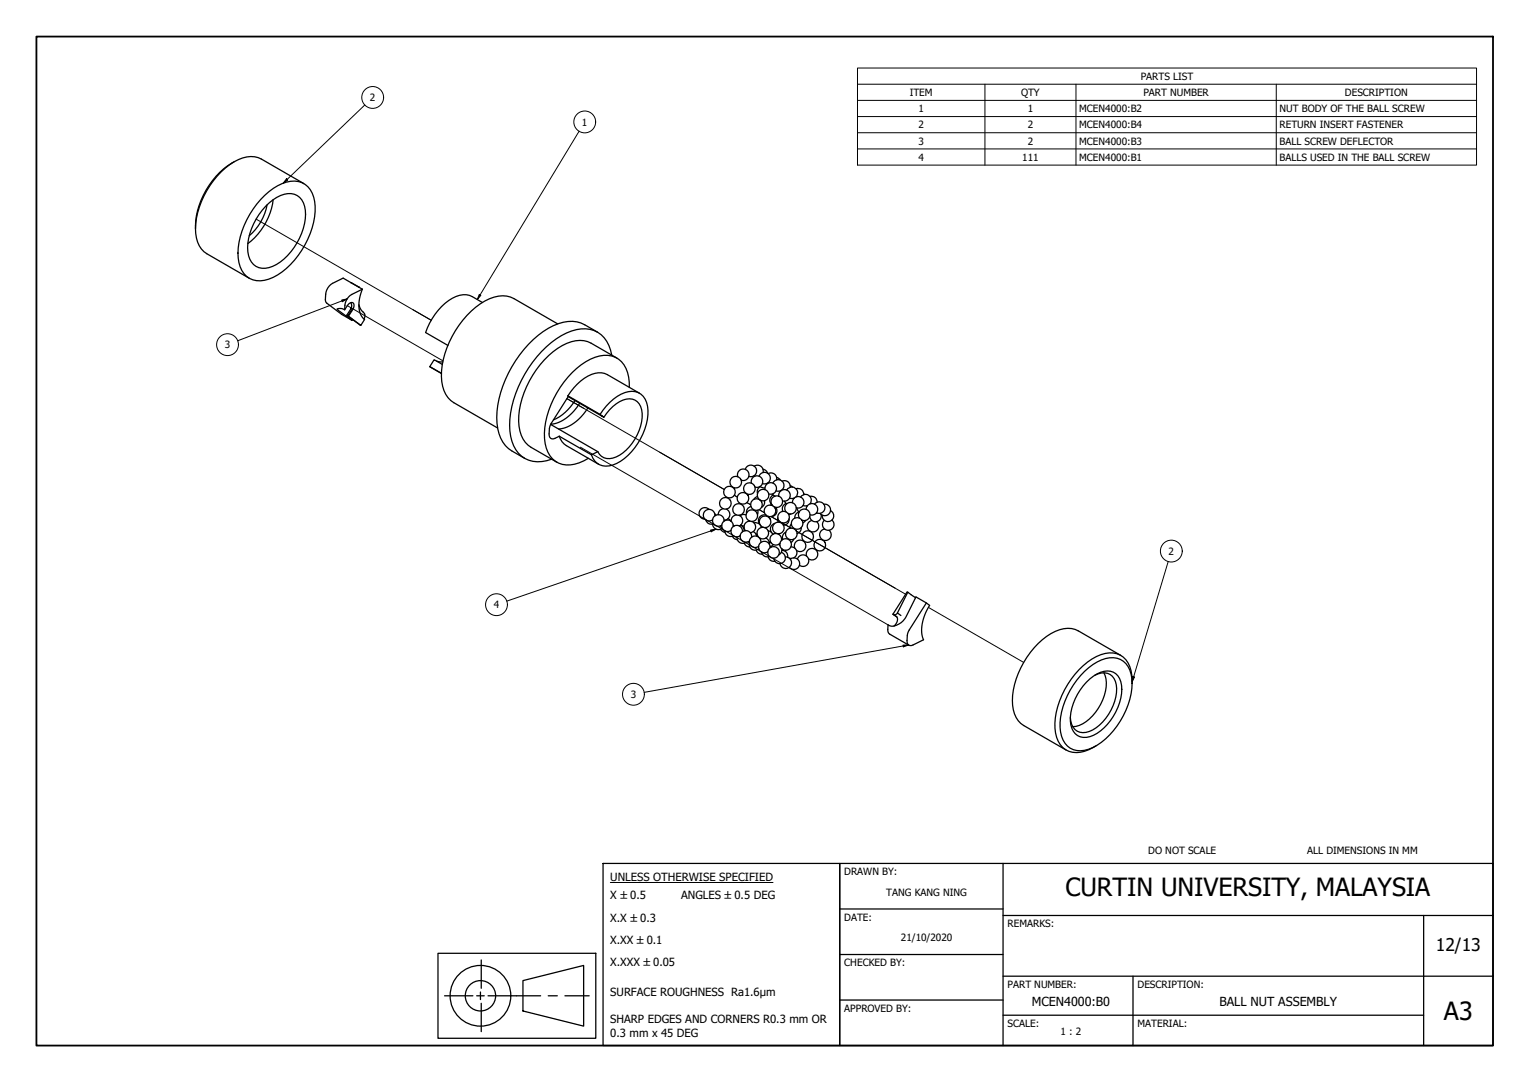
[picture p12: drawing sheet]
<svg xmlns="http://www.w3.org/2000/svg" width="420mm" height="297mm" viewBox="0 0 420 297" stroke-linecap="round" stroke-linejoin="round" font-family="sans-serif">
<!-- layer: Tweak Trail (ISO) -->
<path d="M70.3 60.2l48.1 27.7M95.4 83.9l26.3 15.2M155.7 109.4l5.1 3M161.3 112.7l37.6 21.7M159.4 122.8l84.5 48.7M201.6 136l.9 .4M205.1 138l1 .6M208.5 139.9l1.5 .9M211.7 141.8l2.5 1.4M214.6 143.5l2.7 1.5M218.7 145.8l30 17.3M254.9 166.7l26.2 15.2" fill="none" stroke="#000" stroke-width=".27"/>
<!-- layer: Visible (ISO) -->
<g fill="none" stroke="#000" stroke-width=".35">
<path d="M64.3 44.4a21.6 21.6 0 0 0-10.6 18.4M72.7 53.6a11 11 0 0 1 9.3-3.8 6.5 6.5 0 0 1 4.5 6.8 23 23 0 0 1-11.5 19.5 6.1 6.1 0 0 1-8.6-1.8 13.9 13.9 0 0 1 .1-10.9 25.1 25.1 0 0 1 6.2-9.8zM72.9 56.6a8.4 8.4 0 0 1 7.9-3.3 5.1 5.1 0 0 1 3.1 5.6 17.2 17.2 0 0 1-9 14.2 4.5 4.5 0 0 1-6.8-4 17 17 0 0 1 4.8-12.5zM73.3 56.2a14.7 14.7 0 0 1-4.9 8.5M75 54.8a18.1 18.1 0 0 1-6.9 12.1M83.5 50.4l-11.7-6.7a8.2 8.2 0 0 0-8.7 1.5 23.2 23.2 0 0 0-9.4 18.9 6.9 6.9 0 0 0 3.1 5.6l11.7 6.7M96.4 77.6l-2.2-1.3-2.9 1.5a4.4 4.4 0 0 0-1.6 5.4l4.1 3.1 2.9 1.6M96.4 77.6l2.3 1.3M96.4 77.6l2.2 1.3M98.6 78.9h.1M98.6 78.9l.9 .5M98.7 78.9h.1"/>
<path d="M99.5 79.4a8.2 8.2 0 0 0 0 7.7l.6 .6-1 1.6-3.4-2.5M99.5 79.4l-2.9 1.4-1.3 1.3a4.9 4.9 0 0 0-.7 3M95.5 86.7l-.3-.2 3.9 2.8M95.7 86.8l1.1-1.7a1.2 1.2 0 0 0-.2-2.1l-.8 .4-1.2 1.7a1.83 1.83 0 0 0-2-.2l4.1 3M96.3 83.1l.1 .2a1.58 1.58 0 0 1-.1 1.5l-1.1 1.7M96.4 84.6l-.1-.1 .1 .3M96.6 85l-1.1 1.7 .2 .1M96.8 87.7l-.1 .2M98.6 83.7a5.1 5.1 0 0 0 1.5 2.5l.1 .7-.3 .7M119.9 99.1l1.7 .3M132.5 83a6.9 6.9 0 0 0-6.3-1.9 15.5 15.5 0 0 0-9.3 10.2l6.1 3.5M153.2 88.9l-12.1-6.9a8.8 8.8 0 0 0-9.2 1.4 25.9 25.9 0 0 0-10.7 20 8.3 8.3 0 0 0 3.4 7.2l12.1 6.9"/>
<path d="M164.1 91.2a11.3 11.3 0 0 0-8.1-2.9 19.3 19.3 0 0 0-12.1 7.6 29.9 29.9 0 0 0-7.4 20.3 9.5 9.5 0 0 0 4.1 7.6l3.5 2M168 97.5a7.8 7.8 0 0 0-7.2-7.2 15.8 15.8 0 0 0-10.8 4.9 31.8 31.8 0 0 0-10.1 21.5 9.9 9.9 0 0 0 4.3 9.2 8.7 8.7 0 0 0 7.3 .2M169.4 98.3l-7.1-4.1a8.8 8.8 0 0 0-9.2 1.4 25.9 25.9 0 0 0-10.7 20 8.3 8.3 0 0 0 3.4 7.2l7.1 4.1M118 100.6l3.2 1.9zM121.5 100l-2.3-1.3-1.2 1.9M151.2 116.5l13 7.5M153.6 119.8a4.5 4.5 0 0 0 1.9 2.5l8.9 5.1M153.6 119.8l8.8 5.1 1.8-.9M156 108.7l.1 .1-4.7 7.4a4.6 4.6 0 0 0-.2 4.1l.8 .2 1.6-.7M156 108.7l8.8 5.1M156 108.9l9.8 5.7-1-.8M157.9 110a13.1 13.1 0 0 1-5.9 5.3"/>
<path d="M159.2 110.7a11.2 11.2 0 0 1-8 5.8M161.4 112a11.1 11.1 0 0 1-8 5.8M164.8 113.8a13.1 13.1 0 0 1 7.8-6.3 4.3 4.3 0 0 1 5.2 4 16.6 16.6 0 0 1-9.5 16.1 4.3 4.3 0 0 1-5.9-2.7M165.8 114.6a9.6 9.6 0 0 1 7.1-5.1 3.6 3.6 0 0 1 3.5 4 13.7 13.7 0 0 1-7.2 12 3.6 3.6 0 0 1-5-1.5M172.8 106.3a8.2 8.2 0 0 0-3.8-8.2 9.5 9.5 0 0 0-9.4 2 25.7 25.7 0 0 0-10.1 20.3 6.9 6.9 0 0 0 6 7.2 10.2 10.2 0 0 0 6.1-1.8M175.6 108l-8.8-5.1a6.7 6.7 0 0 0-7.3 1.7 17.6 17.6 0 0 0-3.5 4.1M194.7 139.8a1.58 1.58 0 0 0-2.6 .5 1.58 1.58 0 0 0 1.5 2.2M198.6 139.7a1.59 1.59 0 0 0-1.4 1.6M199.4 139.7a1.59 1.59 0 0 1 1 1.8 1.59 1.59 0 0 1-1.6 1.3M202.6 130.9a1.59 1.59 0 0 1 1.3-2.1 1.59 1.59 0 0 1 1.8 1.7 1.59 1.59 0 0 1-2.2 1.3M204.7 128.9a1.59 1.59 0 0 1 2-1.1 1.59 1.59 0 0 1 1 2 1.59 1.59 0 0 1-2.1 1M206.2 139.1a1.58 1.58 0 0 0-1.2 1.8"/>
<path d="M206.3 132.7a1.59 1.59 0 0 1 1.5-2.1 1.59 1.59 0 0 1 1.6 1.8 1.59 1.59 0 0 1-2.1 1.3M207.1 130.6l.2 .1M207.1 128a1.59 1.59 0 0 1 1.8 0 1.59 1.59 0 0 1 .6 1.7M208 136.3l-1 .8M208.5 130.7a1.59 1.59 0 0 1 2-.9 1.59 1.59 0 0 1 .9 2 1.59 1.59 0 0 1-2 .9M208.6 137.2a1.58 1.58 0 0 1 .3-2.7 1.58 1.58 0 0 1 2.2 1.5 1.58 1.58 0 0 1-2.4 1.2M208.8 133.5l.6 .4h.7M208.8 133.6a1.59 1.59 0 0 0-.8 1.9M209.5 128.8l.7 .3 .6 .8M209.9 137.5a1.58 1.58 0 0 1-.8 1.8M210.1 134.4a1.59 1.59 0 0 1 1.5-1.9 1.59 1.59 0 0 1 1.6 1.9 1.59 1.59 0 0 1-2.1 1.2M210.7 132.6l.1 .1"/>
<path d="M210.9 130a1.58 1.58 0 0 1 1.8 .1 1.58 1.58 0 0 1 .6 1.6M211.6 138.7h.5M212.1 135.6l.8 .6M212.2 138.8a1.59 1.59 0 0 1 .6-2.6 1.59 1.59 0 0 1 2.1 1.6 1.59 1.59 0 0 1-2.3 1.3M212.3 132.6a1.59 1.59 0 0 1 2-.8 1.59 1.59 0 0 1 .9 2.1 1.59 1.59 0 0 1-2.1 .8M212.3 135.9a1.58 1.58 0 0 0-.3 2.7M213 139.3a1.59 1.59 0 0 1 .2 1.7 1.59 1.59 0 0 1-1.5 .8M213.3 131.1l1 .7M213.8 136.2a1.59 1.59 0 0 1 1.6-1.8 1.59 1.59 0 0 1 1.6 1.8 1.59 1.59 0 0 1-2.1 1.3M214.4 134.7v.1M214.8 132.1a1.58 1.58 0 0 1 2.2 1.7M215.4 137.6l.6 .7"/>
<path d="M215.9 138.2a1.59 1.59 0 0 0-.9 2.2M216.1 134.5a1.58 1.58 0 0 1 2.3-.5 1.58 1.58 0 0 1 .1 2.5M217 133.3l.7 .4M217.6 138a1.58 1.58 0 0 1 1.7-1.7 1.58 1.58 0 0 1 1.4 1.9 1.58 1.58 0 0 1-2 1.2M218 136.8h.1M218.1 136.7l-.6 .2-.7-.2M218.6 134.2a1.59 1.59 0 0 1 2.1 1.6M218.9 139.5l.6 1.1M219.9 136.5a1.59 1.59 0 0 1 2.2-.5 1.59 1.59 0 0 1 .3 2.3M220.5 138.8h1.2M220.7 135.6l.3 .1M221.4 139.8a1.58 1.58 0 0 1 1.7-1.6 1.58 1.58 0 0 1 1.4 2 1.58 1.58 0 0 1-2.1 1.1"/>
<path d="M221.6 138.9h.1M222.4 136.3a1.59 1.59 0 0 1 2 1.6M223.7 138.4a1.59 1.59 0 0 1 2.1-.4 1.59 1.59 0 0 1 .5 2.2 1.59 1.59 0 0 1-2.1 .6M226.2 138.4a1.59 1.59 0 0 1 1.8 2.2 1.59 1.59 0 0 1-2.8 .3M193.8 142.7a1.58 1.58 0 0 0 2.2 1.1M195.7 143.9a1.59 1.59 0 0 0 .9 1.4 1.59 1.59 0 0 0 1.7-.3M196.3 141l.4 .4M196.3 141.6a1.59 1.59 0 0 0-1.8-1.7 1.59 1.59 0 0 0-1.2 2.1 1.59 1.59 0 0 0 2.4 .7M197.8 144.4l.6 .7M197.9 145.3l.5 .6 .7 .2M198.8 143.1a1.59 1.59 0 0 0-1.8-1.8 1.59 1.59 0 0 0-1.2 2.2 1.59 1.59 0 0 0 2.4 .7M199 145.7a1.58 1.58 0 0 0 2.4 1.4"/>
<path d="M199.9 142.4l.8 .6M200.8 142.9l-.1 .1M201.1 147.2l.7 .8 .7 .2M201.4 144.5a1.58 1.58 0 0 0-1.8-1.7 1.58 1.58 0 0 0-1.3 2.1 1.58 1.58 0 0 0 2.4 .7M201.4 144.2l.3 .2M201.4 144.3l.2 .1M202.3 141.4a1.58 1.58 0 0 0-1.5 1.7M202.4 147.4a1.59 1.59 0 0 0 .8 1.6 1.59 1.59 0 0 0 1.7-.1M202.9 141.5a1.58 1.58 0 0 1 1.1 1.4 1.58 1.58 0 0 1-1 1.5M203.3 147.1l-.2 .1M203.4 144.2l.8 .8 .1 .8M203.4 144.2l.9 .2"/>
<path d="M203.9 146a1.58 1.58 0 0 0-1.8-1.8 1.58 1.58 0 0 0-1.3 2.2 1.58 1.58 0 0 0 2.5 .7M204.3 144.9l-.1 .1M204.4 149.1l.7 .9 .8 .2M204.9 141.4l-1.1-.1-.6 .3M205.4 148.8l.4 .1M205.8 149a1.59 1.59 0 0 0 .7 1.8 1.59 1.59 0 0 0 1.9-.1M205.8 143v.1M205.9 143.1a1.59 1.59 0 0 0-1.4 .9 1.59 1.59 0 0 0 .2 1.7M206.4 143.1a1.59 1.59 0 0 1 1.1 1.7 1.59 1.59 0 0 1-1.5 1.4M206.4 147.5a1.59 1.59 0 0 0-1.8-1.8 1.59 1.59 0 0 0-1.2 2.2 1.59 1.59 0 0 0 2.4 .6M206.8 145.9a1.59 1.59 0 0 1 1 1.3M207.6 151a1.58 1.58 0 0 0 1.7 1.1"/>
<path d="M207.9 146.6l-.3 .1M208 146.9l-.3 .1M208.1 140.1l-.1 1.2M208.3 150h.1M208.8 147.8l-.1 .1M208.9 144.3l.2 .5M208.9 148.9a1.58 1.58 0 0 0-1.7-1.7 1.58 1.58 0 0 0-1.3 2.1 1.58 1.58 0 0 0 2.4 .7M209.1 151.6a1.58 1.58 0 0 0 2.2 1.2M209.7 144.8a1.58 1.58 0 0 0-1.6 .8 1.58 1.58 0 0 0 .2 1.9M209.9 144.8a1.59 1.59 0 0 1 1 2.3 1.59 1.59 0 0 1-2.4 .5M210.3 147.7l.8 .8 .1 .8M210.4 141.4a1.6 1.6 0 0 0-1.9 .7 1.6 1.6 0 0 0 .2 1.9l-.6-.4-1.1-.1"/>
<path d="M210.9 141.7l.4 .5M210.9 145.7l.9 .4 .4 .6M210.9 152.9a1.58 1.58 0 0 0 1.9 1.2M211.2 149h.6M211.5 149.9l.3 .2M211.5 150.4a1.58 1.58 0 0 0-1.8-1.8 1.58 1.58 0 0 0-1.3 2.2 1.58 1.58 0 0 0 2.4 .7M211.6 148.7l-.4 .1M212.1 146.4l.3 .2M212.4 149.5l-.7 .7M212.8 143.7a1.59 1.59 0 0 0-1 2.4M213.6 142.1l.1 1.3M213.8 149.5l.4 .2"/>
<path d="M214.1 146.5l-.3 .2M214.6 151.6a1.58 1.58 0 0 1 .5 2.8 1.58 1.58 0 0 1-2.6-1.2M214.6 148.4a1.59 1.59 0 0 0-1.8-1.9 1.59 1.59 0 0 0-1.2 2.3 1.59 1.59 0 0 0 2.6 .3M214.6 148.1l.2 .1M214.7 150.7l-.2 1.1-.6 .5M214.7 151.1a1.58 1.58 0 0 1 1.6 1.9M214.9 150.8l-.2 .1M215.7 152.9a1.59 1.59 0 0 1 1.7 1.4 1.59 1.59 0 0 1-1.4 1.8 1.59 1.59 0 0 1-1.8-1.4M215.8 146.1a1.58 1.58 0 0 0-.8 2M215.8 151.1l-.1 .3M215.9 140.5a1.58 1.58 0 0 1 .7-2.5 1.58 1.58 0 0 1 2.1 1.6 1.58 1.58 0 0 1-2.3 1.3M216.7 142.4a1.59 1.59 0 0 1-1.6 1.8"/>
<path d="M216.8 153.2l.5 .1M217 153.5a1.59 1.59 0 0 1 2.3 .3 1.59 1.59 0 0 1-.3 2.2 1.59 1.59 0 0 1-2.2-.3M217.2 141.1l-.6 .2M217.2 150.1a1.59 1.59 0 0 1 1.6 1.2 1.59 1.59 0 0 1-.9 1.9M217.3 143.8l-.4 1.2M218 148l-.8 .9M218.3 150.5a1.58 1.58 0 0 1 1.3-2.2 1.58 1.58 0 0 1 1.6 2 1.58 1.58 0 0 1-2.5 .8M219 153.5a1.59 1.59 0 0 1 2.1-1 1.59 1.59 0 0 1 .8 2.2 1.59 1.59 0 0 1-2.4 .5M219.4 140.5a1.59 1.59 0 0 0-1.1 1.8M219.6 142.3a1.59 1.59 0 0 1 .8-2.5 1.59 1.59 0 0 1 2 1.7 1.59 1.59 0 0 1-2.2 1.3M220 144.8a1.59 1.59 0 0 1-1.1 1.7M221.2 142.9l-.7 .6"/>
<path d="M221.5 152.7a1.58 1.58 0 0 1 1.5-2.1 1.58 1.58 0 0 1 1.5 2.1 1.58 1.58 0 0 1-2.5 .7M222.9 142.9a1.58 1.58 0 0 0-1.1 2.2 1.58 1.58 0 0 0 2.4 .6 1.58 1.58 0 0 0 .1-2.5M224.3 140.8l-.2 .1M225.5 141.2a1.58 1.58 0 0 1-1.2 2 1.58 1.58 0 0 1-1.9-1.4M226.5 145.2a1.58 1.58 0 0 0-1.3 2.2 1.58 1.58 0 0 0 2.4 .7 1.58 1.58 0 0 0 .1-2.5M228.1 140.2a1.58 1.58 0 0 1 0 2.8 1.58 1.58 0 0 1-2.3-1.6M228.5 142.8a1.58 1.58 0 0 1 .1 2.3 1.58 1.58 0 0 1-2.3 0 1.58 1.58 0 0 1 .1-2.3M245.2 168.6l1 .7a1.9 1.9 0 0 1-.7 2.6M245.2 168.6l1.2 .8M245.4 168.7a.81 .81 0 0 0 1-.4l1 .7M249.3 162.6l-.2-.1-3.9 6.1M251.4 164.1l-2.1-1.5-2.9 5.7"/>
<path d="M254.4 165.5l.9 .7a10.7 10.7 0 0 0-1.7 9.4l-2.9 1.5a1.08 1.08 0 0 1-1.2-.1 1.08 1.08 0 0 1-.4-1.2 4.5 4.5 0 0 1 .6-2.8zM254.4 165.5l-2.9-1.6-2.6 5.3a4.6 4.6 0 0 1-4.5 2.6l-.5-.3a2.43 2.43 0 0 0 .4 2.6l5.3 3M307.8 179.9l-11.7-6.7a8.2 8.2 0 0 0-8.7 1.5 23.2 23.2 0 0 0-9.3 18.9 6.9 6.9 0 0 0 3 5.6l11.7 6.7M297.8 184.3a10.3 10.3 0 0 1 9-3.6 6.4 6.4 0 0 1 4.1 6.9 21.6 21.6 0 0 1-10.8 17.6 5.7 5.7 0 0 1-8.2-2 14 14 0 0 1 .6-10.8 23.6 23.6 0 0 1 5.3-8.1zM298.3 187.3a8.1 8.1 0 0 1 6.6-3 4.4 4.4 0 0 1 3.2 4.9 15.4 15.4 0 0 1-7.8 12.7 4.1 4.1 0 0 1-4.4 0 4.1 4.1 0 0 1-2-3.9 15.3 15.3 0 0 1 4.4-10.7zM300.6 185.4a3.8 3.8 0 0 1 4.3-.2 3.8 3.8 0 0 1 1.7 3.8 13.6 13.6 0 0 1-7.5 11.8 3.7 3.7 0 0 1-5.2-3.8M303.1 184.7a9.6 9.6 0 0 1-.8 8.6 11.3 11.3 0 0 1-6.8 6.1l-.9 .1M310.9 187.6a8 8 0 0 0-3.3-7.8 8.6 8.6 0 0 0-8.9 1.9 23.4 23.4 0 0 0-9 18.3 6.2 6.2 0 0 0 5.9 6.6 10.3 10.3 0 0 0 5.4-1.8"/>
<circle cx="199.2" cy="138.2" r="1.59"/>
<circle cx="200.3" cy="135.1" r="1.59"/>
<circle cx="202" cy="132.4" r="1.59"/>
<circle cx="202.8" cy="139.9" r="1.59"/>
<circle cx="204" cy="136.8" r="1.59"/>
<circle cx="205.8" cy="134.1" r="1.59"/>
<circle cx="207.7" cy="138.5" r="1.59"/>
<circle cx="206.5" cy="141.6" r="1.59"/>
<circle cx="210.1" cy="143.2" r="1.59"/>
<circle cx="211.4" cy="140.2" r="1.59"/>
<circle cx="212.4" cy="151.6" r="1.59"/>
<circle cx="213.7" cy="144.9" r="1.59"/>
<circle cx="215.2" cy="142" r="1.59"/>
<circle cx="215.7" cy="149.5" r="1.59"/>
<circle cx="217.3" cy="146.6" r="1.59"/>
<circle cx="218.9" cy="143.7" r="1.59"/>
<circle cx="221.8" cy="147.3" r="1.59"/>
<circle cx="225.1" cy="149.7" r="1.59"/>
</g>
<!-- layer: Symbol (ISO) -->
<g fill="none" stroke="#000" stroke-width=".27">
<path d="M100.2 28.8l-22.4 21.5M159 36l-27.9 46.2M235.5 23.1v-4.4h170v4.4M235.5 23.1h170v4.5M235.5 23.1v22.2h170v-17.7M235.5 27.6h170M235.5 32h170M235.5 36.4h170M270.5 23.1v22.2M295.5 23.1v22.2M350.5 23.1v22.2M78.7 49.1l.3 .3-1.2 .9z"/>
<path d="M235.5 40.9h170M93.8 82.4l1.5-.3-1.3 .7zM95.3 82.1l-30 11.4M131.6 80.8l.5 .3-1 1.1zM195.1 145.5l1.5-.2-1.3 .7zM196.6 145.3l-57.4 19.7M320.8 154.1l-9.9 33.1M248 177.1h1.5l-1.4 .5zM249.5 177.1l-72.6 13M311.1 185.7l.5 .1-.7 1.4z"/>
<circle cx="102.3" cy="26.8" r="3"/>
<circle cx="160.6" cy="33.5" r="3"/>
<circle cx="62.5" cy="94.6" r="3"/>
<circle cx="321.7" cy="151.3" r="3"/>
<circle cx="136.3" cy="166" r="3"/>
<circle cx="174" cy="190.6" r="3"/>
</g>
<!-- layer: Border (ISO) -->
<path d="M10 10h400v277h-400z" fill="none" stroke="#000" stroke-width=".5"/>
<!-- layer: Title (ISO) -->
<g fill="none" stroke="#000" stroke-width=".35">
<path d="M165.6 237h65v50h-65zM230.6 237h179.4v50h-179.4zM275.5 237v50M230.6 249.5h44.9M275.5 251.3h134.5M391 251.3v35.7M120.3 261.7h43.3v23.3h-43.3zM122.1 273.4h7.8M130.9 273.4h2.1M131.9 272.3v2.1M132.2 263.5v7.8M132.2 275.4v7.8"/>
<path d="M134 273.4h14.5M143.6 269.2l16.7-4.2v16.7l-16.7-4.2zM150.5 273.4h2.6M155.1 273.4h6.7M230.6 274.5h44.9M230.6 262h44.9M275.5 278.7h115.5M275.5 268h134.5M311.1 268v19"/>
<circle cx="131.9" cy="273.4" r="8.3"/>
<circle cx="131.9" cy="273.4" r="4.2"/>
</g>
<path d="M167.6 242.3h44.7" fill="none" stroke="#000" stroke-width=".27"/>
<!-- layer: Symbol (ISO) -->
<g fill="#000">
<path d="M78.7 49.1l.3 .3-1.2 .9z" fill-rule="evenodd"/>
<path d="M93.8 82.4l1.5-.3-1.3 .7z" fill-rule="evenodd"/>
<path d="M131.6 80.8l.5 .3-1 1.1z" fill-rule="evenodd"/>
<path d="M195.1 145.5l1.5-.2-1.3 .7z" fill-rule="evenodd"/>
<path d="M248 177.1h1.5l-1.4 .5z" fill-rule="evenodd"/>
<path d="M311.1 185.7l.5 .1-.7 1.4z" fill-rule="evenodd"/>
</g>
<g font-size="6.9">
<text x="292.6" y="246.1">CURTIN UNIVERSITY, MALAYSIA</text>
<text x="396.5" y="280">A3</text>
</g>
<text font-size="4.8" x="394.3" y="261.1">12/13</text>
<g font-size="3.4">
<text x="283.4" y="276.2">MCEN4000:B0</text>
<text x="334.9" y="276.2">BALL NUT ASSEMBLY</text>
</g>
<g font-size="3.1">
<text x="167.6" y="241.8">UNLESS OTHERWISE SPECIFIED</text>
<text x="167.6" y="246.9">X ±0.5</text>
<text x="187.1" y="246.9">ANGLES ±0.5 DEG</text>
<text x="167.6" y="253">X.X ±0.3</text>
<text x="167.6" y="259.1">X.XX ±0.1</text>
<text x="167.6" y="265.1">X.XXX ±0.05</text>
<text x="167.6" y="273.5">SURFACE ROUGHNESS Ra1.6µm</text>
<text x="167.6" y="280.9">SHARP EDGES AND CORNERS R0.3 mm OR</text>
<text x="167.6" y="284.6">0.3 mm x 45 DEG</text>
</g>
<g font-size="2.7">
<text x="313.3" y="21.9">PARTS LIST</text>
<text x="101.6" y="27.8">2</text>
<text x="249.8" y="26.3">ITEM</text>
<text x="280.4" y="26.4">QTY</text>
<text x="314" y="26.3">PART NUMBER</text>
<text x="369.3" y="26.4">DESCRIPTION</text>
<text x="159.8" y="34.5">1</text>
<text x="252.2" y="30.8">1</text>
<text x="252.2" y="35.2">2</text>
<text x="282.2" y="30.8">1</text>
<text x="282.2" y="35.2">2</text>
<text x="296.4" y="30.8">MCEN4000:B2</text>
<text x="296.4" y="35.2">MCEN4000:B4</text>
<text x="351.4" y="30.8">NUT BODY OF THE BALL SCREW</text>
<text x="351.4" y="35.2">RETURN INSERT FASTENER</text>
<text x="252.2" y="39.7">3</text>
<text x="282.2" y="39.7">2</text>
<text x="296.4" y="39.7">MCEN4000:B3</text>
<text x="351.4" y="39.7">BALL SCREW DEFLECTOR</text>
<text x="252.2" y="44.1">4</text>
<text x="280.7" y="44.1">111</text>
<text x="296.4" y="44.1">MCEN4000:B1</text>
<text x="351.4" y="44.1">BALLS USED IN THE BALL SCREW</text>
<text x="61.7" y="95.6">3</text>
<text x="320.9" y="152.3">2</text>
<text x="135.6" y="167">4</text>
<text x="173.2" y="191.6">3</text>
<text x="315.3" y="234.4">DO NOT SCALE</text>
<text x="359" y="234.4">ALL DIMENSIONS IN MM</text>
<text x="231.9" y="240.3">DRAWN BY:</text>
<text x="243.4" y="245.9">TANG KANG NING</text>
<text x="231.9" y="252.8">DATE:</text>
<text x="276.7" y="254.6">REMARKS:</text>
<text x="247.4" y="258.2">21/10/2020</text>
<text x="231.9" y="265.3">CHECKED BY:</text>
<text x="276.7" y="271.2">PART NUMBER:</text>
<text x="312.4" y="271.3">DESCRIPTION:</text>
<text x="231.9" y="277.8">APPROVED BY:</text>
<text x="276.7" y="282">SCALE:</text>
<text x="312.4" y="282">MATERIAL:</text>
<text x="291.3" y="284">1 : 2</text>
</g>
</svg>
